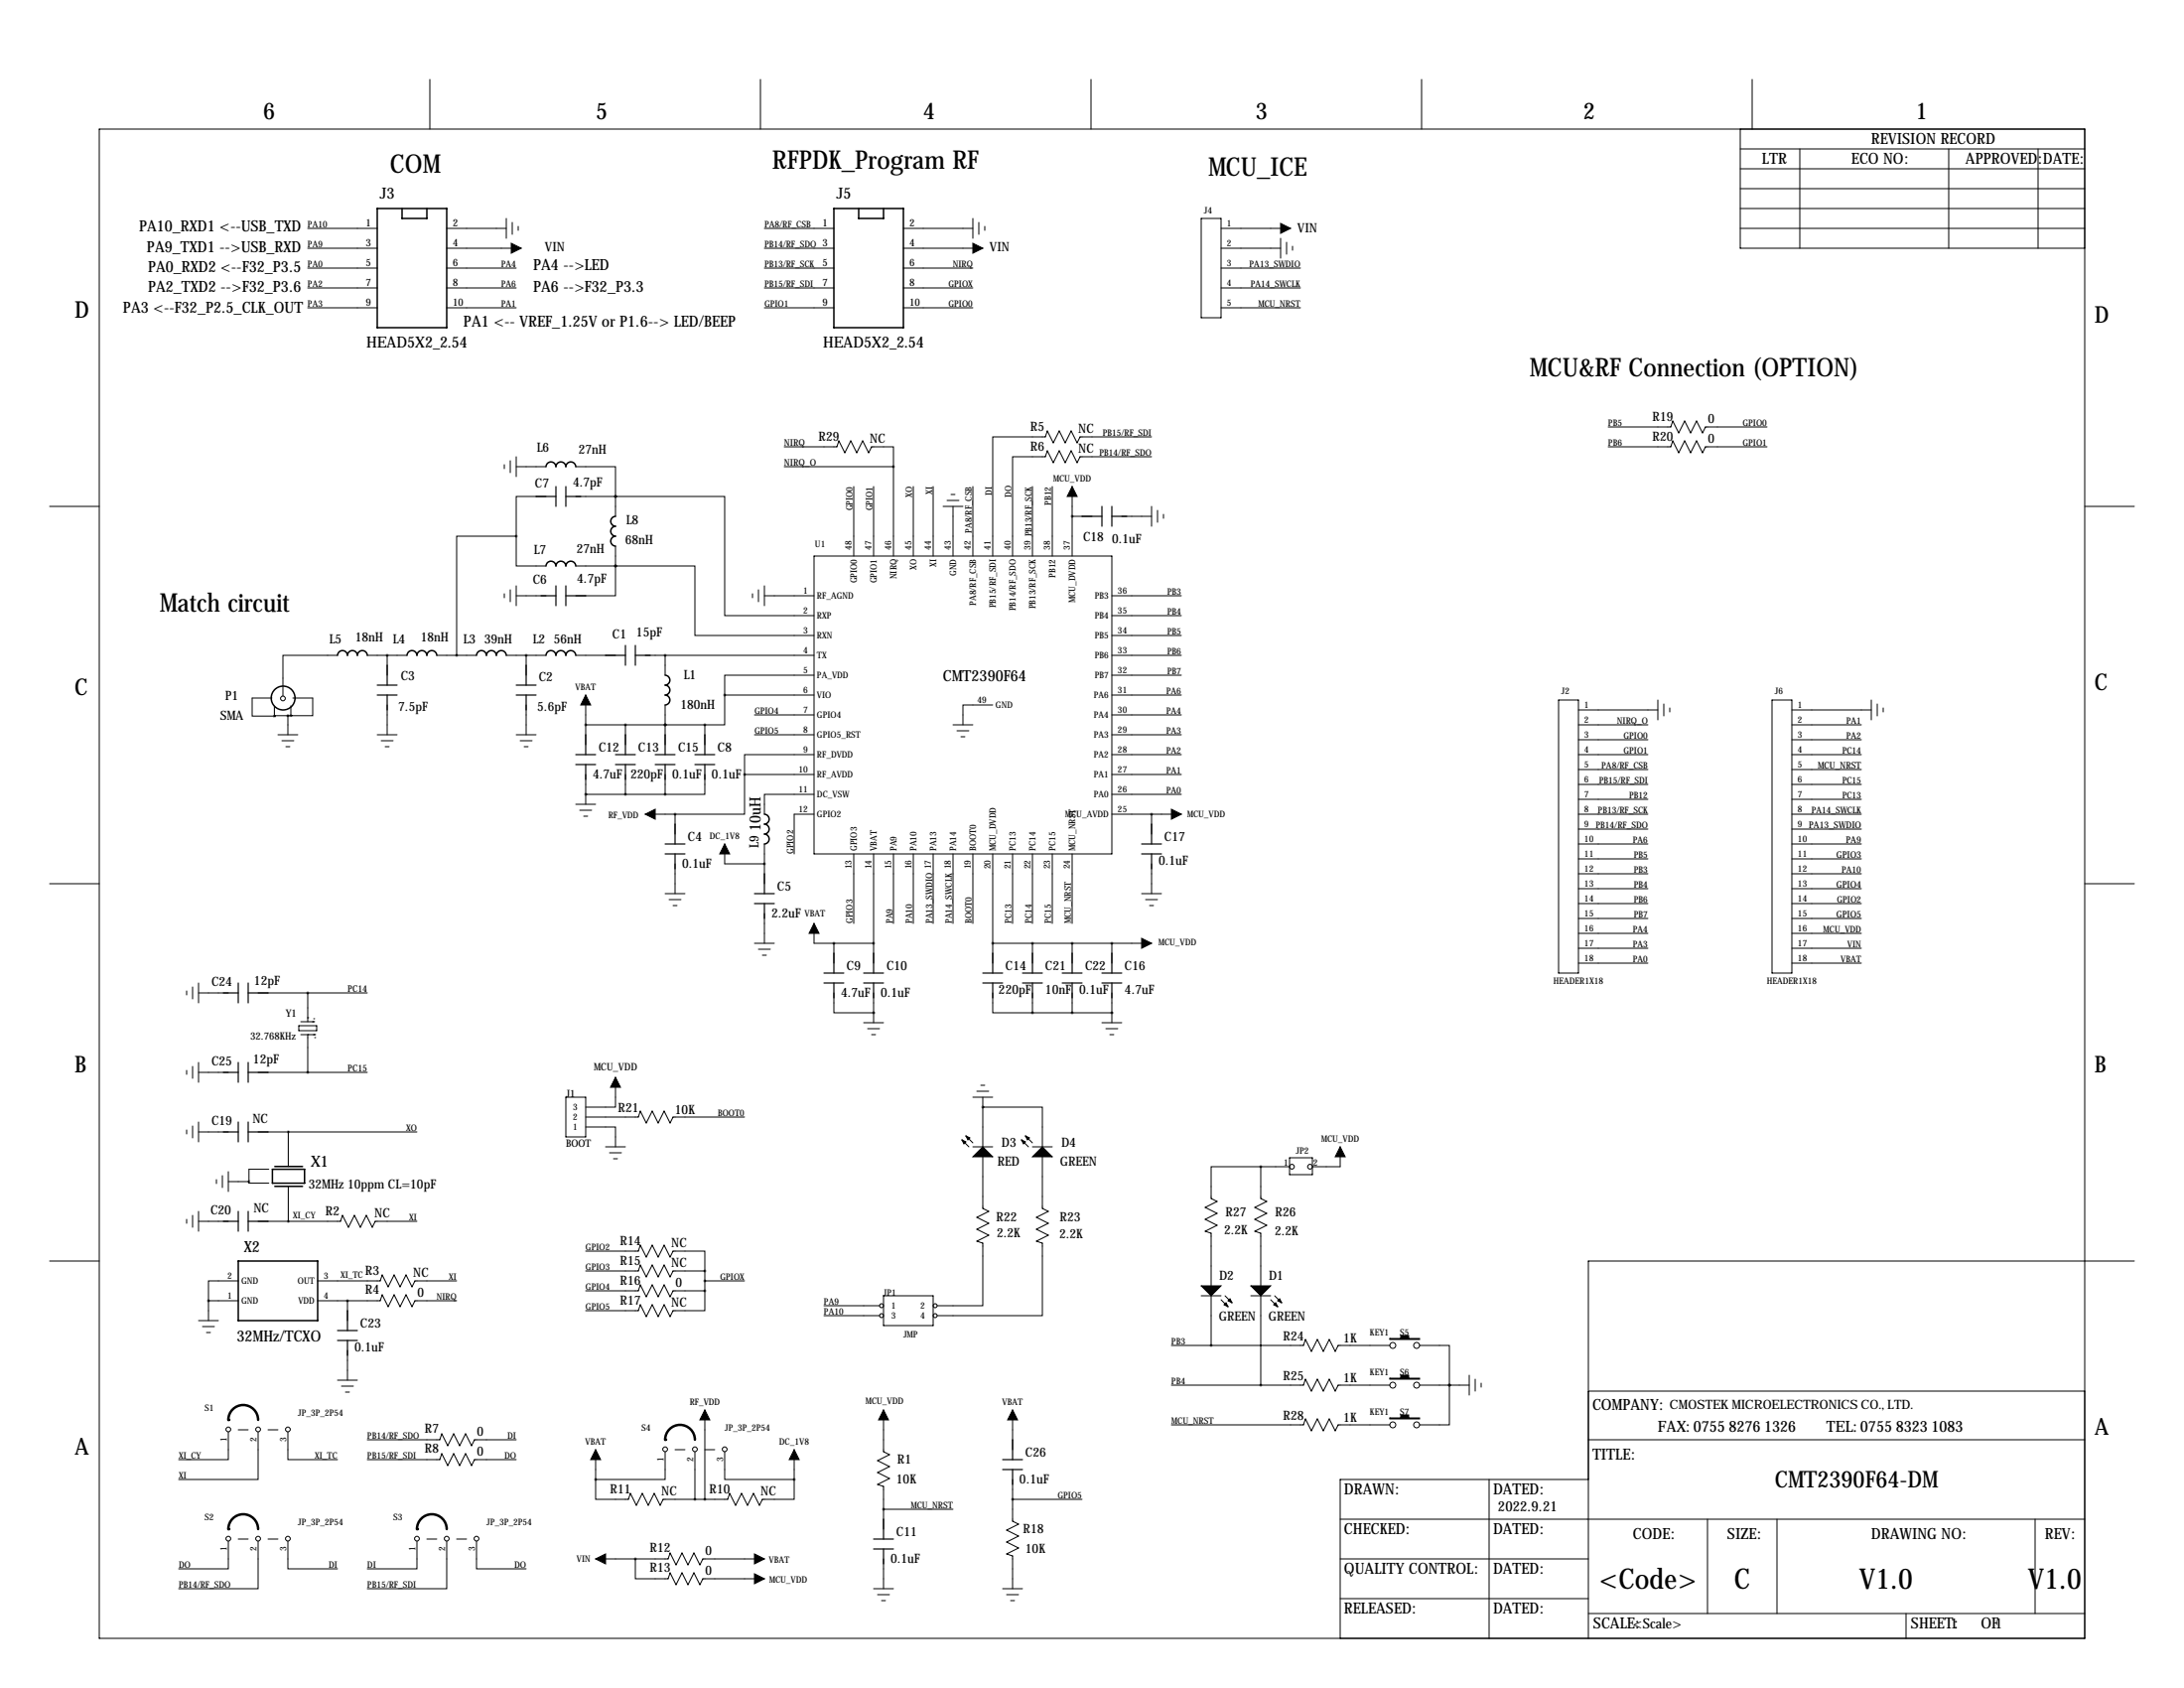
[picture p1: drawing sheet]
<svg xmlns="http://www.w3.org/2000/svg" width="559mm" height="432mm" viewBox="0 0 559 432" stroke-linecap="round" stroke-linejoin="round" font-family="sans-serif">
<g fill="none" stroke="#000" stroke-width=".25">
<path d="M25.4 33h508v386.1h-508zM110 20.3v12.7M194.6 20.3v12.7M279.1 20.3v12.7M363.7 20.3v12.7M445.3 38.1h88.1M445.3 33v30.5h88.1M448.3 20.3v12.7M460.5 38.1v25.4M498.6 38.1v25.4M521.5 38.1v25.4M78.7 58.4h17.8"/>
<path d="M114.3 58.4h15.2M129.5 55.9v5.1M131.1 56.9v3M132.6 57.9v1M195.6 58.4h17.8M231.1 58.4h17.8M248.9 55.9v5.1M250.4 56.9v3M252 57.9v1M307.3 55.9h5.1v25.4h-5.1zM312.4 58.4h17.8M445.3 48.3h88.1"/>
<path d="M445.3 43.2h88.1M445.3 53.3h88.1M445.3 58.4h88.1M78.7 63.5h17.8M78.7 68.6h17.8M78.7 73.7h17.8M78.7 78.7h17.8M114.3 63.5h19M114.3 68.6h17.8M114.3 73.7h17.8M114.3 78.7h17.8M195.6 63.5h17.8"/>
<path d="M195.6 68.6h17.8M195.6 73.7h17.8M195.6 78.7h17.8M231.1 63.5h20.4M231.1 68.6h17.8M231.1 73.7h17.8M231.1 78.7h17.8M312.4 63.5h15.3M312.4 68.6h20.3M312.4 73.7h20.3M312.4 78.7h20.3M327.7 61v5"/>
<path d="M329.2 62v3M330.7 63v1M129 118.9v1M130.6 117.9v3M132.1 119.4h7.6M132.1 116.8v5.1M147.3 119.4h10.2v7.6M200.7 114.3h13.4l.5-1.5 1.6 3 1.5-3 1.5 3 1.5-3 1.5 3 .8-1.5h5.6v5.1M200.7 119.4h27.9M228.6 119.4v22.8M294.6 116.8h-18.2l-.8 1.6-1.5-3.1-1.6 3.1-1.5-3.1-1.5 3.1-1.5-3.1-.5 1.5h-8.4v25.4M294.6 111.8h-18.2l-.8 1.5-1.5-3.1-1.6 3.1-1.5-3.1-1.5 3.1-1.5-3.1-.5 1.6h-13.5v30.4"/>
<path d="M411.5 109.2h16l.5-1.5 1.5 3 1.5-3 1.6 3 1.5-3 1.5 3 .8-1.5h15.7M411.5 114.3h16l.5-1.5 1.5 3 1.5-3 1.6 3 1.5-3 1.5 3 .8-1.5h15.7M12.7 129.5h12.7M132.1 137.2h-15.3v30.4M132.1 137.2v7.6h7.6M139.7 127h-7.6v10.2M147.3 127h10.2M157.5 127h.1M157.5 127h27.9v30.5h22.9M157.5 127v5.1M157.5 139.7v5.1M218.4 124.5v17.7"/>
<path d="M223.5 124.5v17.7M233.7 124.5v17.7M238.8 124.5v17.7M241.3 129.5h5.1M242.3 128h3.1M243.3 126.5h1M243.8 129.5v12.7M248.9 124.5v17.7M264.2 124.5v17.7M269.2 124.5v17.7M274.3 124.5v17.7M274.3 132.1h5.1"/>
<path d="M287 132.1h7.6M294.6 129.5v5.1M296.2 130.6v3M297.7 131.6v1M533.4 129.5h12.7M129 151.9v1M130.6 150.9v3M132.1 152.4h7.6M132.1 149.9v5M147.3 144.8h10.2M157.5 144.8h.1M157.5 144.8v7.6h-10.2"/>
<path d="M157.5 144.8h20.3v17.8h30.5M192.5 151.9v1M194.1 150.9v3M195.6 152.4h12.7M195.6 149.9v5M208.3 142.2h76.2v76.2h-76.2zM284.5 152.4h17.8M284.5 157.5h17.8M69.6 178.6h-5.1v4.6h5.7M74.9 178.6h5.1v4.5h-5.6M86.4 167.6h-14v10.5M94 167.6h10.1"/>
<path d="M99.1 167.6v5.1M111.8 167.6h10.1M129.5 167.6h10.2M134.6 167.6v5.1M147.3 167.6h10.2M149.9 177.8v12.7M165.1 167.6h43.2M170.2 167.6v5.1M185.4 177.8v7.6h-5.1M185.4 177.8h22.9M208.3 172.7h-22.9v5.1M284.5 162.6h17.8"/>
<path d="M284.5 167.6h17.8M284.5 172.7h17.8M284.5 177.8h17.8M398.8 179.1h5.1v69.8h-5.1zM424.2 179.1v5M453.4 179.1h5.1v69.8h-5.1zM478.8 179.1v5M70.2 183.2h.1M70.2 180.6v2.6M71.1 188h5.1M72.1 189.5h3.1M73.2 191h1"/>
<path d="M73.7 183.1l-3.5 .1M73.7 183.1v4.9M73.7 183.1h.7M74.4 183.1h.1M74.4 180.5v2.6M96.5 188h5.1M97.5 189.5h3.1M98.6 191h1M99.1 180.3v7.7M132.1 188h5.1M133.1 189.5h3M134.1 191h1"/>
<path d="M134.6 180.3v7.7M149.9 198.1v7.6M149.9 185.4h30.4M160 185.4v5.1M160 198.1v5.1M170.2 185.4h.1M170.2 180.3v10.2M170.2 198.1v5.1M180.3 198.1v5.1h-10.1M180.3 185.4v5.1M190.5 198.1v10.2h-17.8M190.5 198.1h17.8"/>
<path d="M193 182.9h15.3M193 188h15.3M208.3 193h-17.8v5.1M243.8 185.4h5.1M244.9 186.9h3M245.9 188.5h1M254 180.3h-7.6v5.1M284.5 182.9h17.8M284.5 188h17.8M284.5 193h17.8M284.5 198.1h17.8M403.9 193h17.7"/>
<path d="M403.9 181.6h20.3M403.9 185.4h17.7M403.9 189.2h17.7M403.9 196.8h17.7M425.7 180.1v3M427.2 181.1v1M458.5 193h17.7M458.5 181.6h20.3M458.5 185.4h17.7M458.5 189.2h17.7M458.5 196.8h17.7M480.3 180.1v3"/>
<path d="M481.8 181.1v1M147.3 205.7h5.1M148.3 207.3h3.1M149.4 208.8h1M149.9 203.2h.1M149.9 203.2h20.3M165.1 208.3h7.6M172.7 208.3v5.1M185.4 215.9v5.1h10.2M195.6 215.9v10.2M208.3 203.2h-12.7v5.1M208.3 208.3h-5.1v10.1"/>
<path d="M218.4 218.4v17.8M223.5 218.4v28M228.6 218.4v17.8M233.7 218.4v17.8M238.8 218.4v17.8M243.8 218.4v17.8M248.9 218.4v17.8M254 218.4v28M259.1 218.4v17.8M264.2 218.4v17.8M269.2 218.4v17.8M274.3 218.4v17.8"/>
<path d="M284.5 203.2h17.8M284.5 208.3h17.8M294.6 208.3v5.1M403.9 208.3h17.7M403.9 200.7h17.7M403.9 204.5h17.7M403.9 212.1h17.7M403.9 215.9h17.7M403.9 219.7h17.7M458.5 208.3h17.7M458.5 200.7h17.7M458.5 204.5h17.7"/>
<path d="M458.5 212.1h17.7M458.5 215.9h17.7M458.5 219.7h17.7M12.7 226.1h12.7M170.2 228.6h5.1M171.2 230.1h3M172.2 231.6h1M172.7 221v7.6M195.6 233.7v7.6M208.3 236.2v5.1h15.2M292.1 228.6h5.1M293.1 230.1h3.1"/>
<path d="M294.1 231.6h1M294.6 221v7.6M403.9 223.5h17.7M403.9 227.3h17.7M403.9 231.1h17.7M403.9 234.9h17.7M403.9 238.8h17.7M458.5 223.5h17.7M458.5 227.3h17.7M458.5 231.1h17.7M458.5 234.9h17.7M458.5 238.8h17.7"/>
<path d="M533.4 226.1h12.7M47.8 253.5v1M49.3 252.5v3M50.8 254h7.6M50.8 251.5v5M66 254h28M78.7 254v7.4M193 241.3h5.1M194.1 242.8h3M195.1 244.3h1M213.4 254v5.1h10.1M213.4 241.3v5.1"/>
<path d="M223.5 259.1h.1M223.5 254v7.6M254 254v5.1h10.2M254 241.3h40.6M264.2 241.3v5.1M264.2 254v5.1M264.2 259.1h20.3M274.3 241.3v5.1M274.3 254v5.1M284.5 259.1h.1M284.5 241.3v5.1M284.5 254v7.6"/>
<path d="M403.9 242.6h17.7M403.9 246.4h17.7M458.5 242.6h17.7M458.5 246.4h17.7M47.8 273.8v1M49.3 272.8v3M50.8 274.3h7.6M50.8 271.8v5.1M66 274.3h28M76.5 262.4h4.5v1.3h-4.5zM77 264.7h3.5M77 261.4h3.3"/>
<path d="M78.7 264.7h.1M78.7 260.3h.1M78.7 264.7v9.6M80 261.4h.1M80.3 261.4h.1M80.3 260.6h.1M80.3 264.7h.1M80.5 265.4h.1M80.5 264.7h.1M157.5 275.6v7.6h-7.6M221 261.6h5.1M222 263.1h3"/>
<path d="M223 264.7h1M249.9 279.1h3.1M251 277.6h1M281.9 261.6h5.1M283 263.1h3M284 264.7h1M47.8 289.1v1M49.3 288v3.1M50.8 289.6h7.6M50.8 287v5.1M58.4 299.7v5.1M66 289.6h40.7"/>
<path d="M68.8 299.1h-5.1v3.6h5.1M73.8 289.6v8.8M144.8 280.7h5.1v10.1h-5.1zM149.9 288.3h7.6v5.1M149.9 285.8h13.4l.5-1.6 1.6 3.1 1.5-3.1 1.5 3.1 1.5-3.1 1.5 3.1 .8-1.5h18.3M154.9 293.4h5.1M156 294.9h3M157 296.4h1M246.1 291.6l1.8 1.8M247.1 290.6l1.8 1.8M248.9 280.7h5.1M248.9 293.4h5.1"/>
<path d="M251.5 283.2h15.2v10.2M251.5 283.2h.1M251.5 295.9v13.2l1.5 .8-3.1 1.5 3.1 1.5-3.1 1.6 3.1 1.5-3.1 1.5 1.6 .5v16h-11.7M251.5 280.7v12.7M261.4 291.6l1.7 1.8M262.4 290.6l1.8 1.8M264.2 293.4h5M266.7 295.9v13.2l1.5 .8-3 1.5 3 1.5-3 1.6 3 1.5-3 1.5 1.5 .5v18.5h-26.9M322.6 298.4h-12.7v8.2l1.5 .7-3 1.6 3 1.5-3 1.5 3 1.5-3 1.6 1.5 .5v13.4M322.6 298.4v8.2l1.5 .7-3 1.6 3 1.5-3 1.5 3 1.5-3 1.6 1.5 .5v13.4M322.6 298.4h7.3M329.9 296.2h5.9v4.3h-5.9z"/>
<path d="M342.9 293.4v5h-7.1M47.8 311.9v1M49.3 310.9v3M50.8 312.4h7.6M50.8 309.9v5.1M55.4 301.8v1M56.9 300.7v3.1M58.4 302.3h5.3M66 312.4h21.1l.5-1.5 1.6 3 1.5-3 1.5 3 1.5-3 1.5 3 .8-1.5h10.7M73.8 303.5v8.9M12.7 322.6h12.7M50.8 337.8h5.1"/>
<path d="M51.8 339.3h3.1M53.3 332.7h7.7M53.3 332.7v5.1M61 327.7h-7.7v5M81.3 332.7h16l.5-1.5 1.5 3.1 1.5-3.1 1.6 3.1 1.5-3.1 1.5 3.1 .8-1.6h10.6M81.3 327.7h16l.5-1.6 1.5 3.1 1.5-3.1 1.6 3.1 1.5-3.1 1.5 3.1 .8-1.5h10.6M88.9 332.7v5.1M149.9 320h13.4l.5-1.5 1.6 3.1 1.5-3.1 1.5 3.1 1.5-3.1 1.5 3.1 .8-1.6h8.1v5.1M149.9 325.1h13.4l.5-1.5 1.6 3 1.5-3 1.5 3 1.5-3 1.5 3 .8-1.5h8.1M149.9 330.2h13.4l.5-1.5 1.6 3 1.5-3 1.5 3 1.5-3 1.5 3 .8-1.5h8.1M180.3 330.2v5.1h-8.1l-.8 1.5-1.5-3-1.5 3-1.5-3-1.5 3-1.6-3-.5 1.5h-13.4M180.3 325.1v5.1"/>
<path d="M180.3 327.7h10.2M210.8 334h14.2M210.8 336.5h14.2M226.1 331.5h12.7v7.6h-12.7zM307.3 331.5h5.1M309.9 331.5v12.7M312.4 332.5l1.8 1.8M313.4 331.5l1.8 1.7M320 331.5h5.1M322.6 331.5v22.8M325.1 332.5l1.8 1.8M326.1 331.5l1.8 1.7"/>
<path d="M546.1 322.6h-139.7v33M52.8 340.9h1M86.4 353.1h5M87.4 354.6h3M88.4 356.1h1M88.9 345.4v7.7M299.7 344.2h33.8l.5-1.6 1.5 3.1 1.6-3.1 1.5 3.1 1.5-3.1 1.5 3.1 .8-1.5h13.2M299.7 354.3h33.8l.5-1.5 1.5 3.1 1.6-3.1 1.5 3.1 1.5-3.1 1.5 3.1 .8-1.6h13.2M363.2 344.2h7.6v10.1M363.2 354.3h12.7M370.8 354.3v10.2h-7.6M370.8 354.3h.1"/>
<path d="M375.9 351.8v5.1M377.4 352.8v3.1M379 353.8v1M533.4 355.9h-127v63.2M58.4 366.3v7.1h-12.7M61 365.8h2.5M66 366.3v12.2h-20.3M68.6 365.8h2.5M73.7 366.3v7.1h12.7M94 368.3h18.5l.5-1.5 1.6 3 1.5-3 1.5 3 1.5-3 1.5 3 .8-1.5h10.7M94 373.4h18.5l.5-1.5 1.6 3 1.5-3 1.5 3 1.5-3 1.5 3 .8-1.5h10.7M152.4 378.5v5h8.4l.5-1.5 1.5 3.1 1.5-3.1 1.6 3.1 1.5-3.1 1.5 3.1 .8-1.6h16.5l.5-1.5 1.5 3.1 1.5-3.1 1.6 3.1 1.5-3.1 1.5 3.1 .8-1.6h8.1v-5"/>
<path d="M152.4 370.8v7.7M170.2 371.3v7.2h-17.8M172.7 370.8h2.6M177.8 371.3v12.2M180.3 360.7v22.8M180.3 370.8h2.6M185.4 371.3v7.2h17.8M203.2 370.8v7.7M226.1 360.7v10.6l1.5 .8-3.1 1.5 3.1 1.6-3.1 1.5 3.1 1.5-3.1 1.5 1.6 .5v11M259.1 360.7v10.1M259.1 378.5v10.6l1.5 .8-3 1.5 3 1.5-3 1.6 3 1.5-3 1.5 1.5 .5v8.4M299.7 364.5h33.8l.5-1.5 1.5 3 1.6-3 1.5 3 1.5-3 1.5 3 .8-1.5h13.2"/>
<path d="M381 378.5v40.6M406.4 368.3h127M406.4 378.5h-63.5v40.6M58.4 394.2v7.1h-12.7M61 393.7h2.5M66 394.2v12.2h-20.3M68.6 393.7h2.5M73.7 394.2v7.1h12.7M106.7 394.2v7.1h-12.7M109.2 393.7h2.6M114.3 394.2v12.2h-20.3M116.8 393.7h2.6"/>
<path d="M121.9 394.2v7.1h12.7M152.4 398.8h18.5l.5-1.5 1.6 3 1.5-3 1.5 3 1.5-3 1.6 3 .7-1.5h15.8M162.6 398.8v5.1h8.3l.5-1.6 1.6 3.1 1.5-3.1 1.5 3.1 1.5-3.1 1.6 3.1 .7-1.5h15.8M226.1 398.8v7.6M226.1 386.1h17.7M259.1 383.5h17.8M342.9 388.6h190.5M342.9 398.8h63.5M436.9 388.6v24.1M454.7 388.6v24.1M520.7 388.6v24.1M223.5 406.4h5.1"/>
<path d="M224.5 407.9h3.1M225.6 409.4h1M256.5 406.4h5.1M257.6 407.9h3M258.6 409.4h1M342.9 408.9h63.5M406.4 412.7h127M487.7 412.7v6.4"/>
<circle cx="72.4" cy="178.7" r=".61"/>
<circle cx="330.6" cy="298.4" r=".61"/>
<circle cx="335.2" cy="298.4" r=".61"/>
<circle cx="225.6" cy="336.5" r=".51"/>
<circle cx="225.6" cy="334" r=".51"/>
<circle cx="239.3" cy="336.5" r=".51"/>
<circle cx="239.3" cy="334" r=".51"/>
<circle cx="356.4" cy="344.2" r=".76"/>
<circle cx="356.4" cy="354.3" r=".76"/>
<circle cx="362.5" cy="344.2" r=".76"/>
<circle cx="362.5" cy="354.3" r=".76"/>
<circle cx="58.4" cy="365.7" r=".61"/>
<circle cx="66" cy="365.7" r=".61"/>
<circle cx="73.7" cy="365.7" r=".61"/>
<circle cx="170.2" cy="370.7" r=".61"/>
<circle cx="177.8" cy="370.7" r=".61"/>
<circle cx="185.4" cy="370.7" r=".61"/>
<circle cx="356.4" cy="364.5" r=".76"/>
<circle cx="362.5" cy="364.5" r=".76"/>
<circle cx="58.4" cy="393.6" r=".61"/>
<circle cx="66" cy="393.6" r=".61"/>
<circle cx="73.7" cy="393.6" r=".61"/>
<circle cx="106.7" cy="393.6" r=".61"/>
<circle cx="114.3" cy="393.6" r=".61"/>
<circle cx="121.9" cy="393.6" r=".61"/>
</g>
<g fill="none" stroke="#000" stroke-width=".38">
<path d="M96.5 53.3h17.8v30.5h-17.8zM102.9 53.3v2.6h6.3v-2.6M213.4 53.3h17.7v30.5h-17.7zM219.7 53.3v2.6h6.4v-2.6M139.7 119.4a1.27 1.27 0 0 1 1.3-1.2 1.27 1.27 0 0 1 1.2 1.2 1.27 1.27 0 0 1 1.3-1.2 1.27 1.27 0 0 1 1.3 1.2 1.27 1.27 0 0 1 1.3-1.2 1.27 1.27 0 0 1 1.2 1.2M157.5 132.1a1.27 1.27 0 0 0-1.2 1.3 1.27 1.27 0 0 0 1.2 1.2 1.27 1.27 0 0 0-1.2 1.3 1.27 1.27 0 0 0 1.2 1.3 1.27 1.27 0 0 0-1.2 1.2 1.27 1.27 0 0 0 1.2 1.3M139.7 144.8a1.27 1.27 0 0 1 1.3-1.2 1.27 1.27 0 0 1 1.2 1.2 1.27 1.27 0 0 1 1.3-1.2 1.27 1.27 0 0 1 1.3 1.2 1.27 1.27 0 0 1 1.3-1.2 1.27 1.27 0 0 1 1.2 1.2M86.4 167.6a1.27 1.27 0 0 1 1.2-1.2 1.27 1.27 0 0 1 1.3 1.2 1.27 1.27 0 0 1 1.3-1.2 1.27 1.27 0 0 1 1.2 1.2 1.27 1.27 0 0 1 1.3-1.2 1.27 1.27 0 0 1 1.3 1.2M104.1 167.6a1.27 1.27 0 0 1 1.3-1.2 1.27 1.27 0 0 1 1.3 1.2 1.27 1.27 0 0 1 1.3-1.2 1.27 1.27 0 0 1 1.2 1.2 1.27 1.27 0 0 1 1.3-1.2 1.27 1.27 0 0 1 1.3 1.2M121.9 167.6a1.27 1.27 0 0 1 1.3-1.2 1.27 1.27 0 0 1 1.3 1.2 1.27 1.27 0 0 1 1.2-1.2 1.27 1.27 0 0 1 1.3 1.2 1.27 1.27 0 0 1 1.3-1.2 1.27 1.27 0 0 1 1.2 1.2M139.7 167.6a1.27 1.27 0 0 1 1.3-1.2 1.27 1.27 0 0 1 1.2 1.2 1.27 1.27 0 0 1 1.3-1.2 1.27 1.27 0 0 1 1.3 1.2 1.27 1.27 0 0 1 1.3-1.2 1.27 1.27 0 0 1 1.2 1.2M170.2 172.7a1.27 1.27 0 0 1 1.2 1.3 1.27 1.27 0 0 1-1.2 1.3 1.27 1.27 0 0 1 1.2 1.2 1.27 1.27 0 0 1-1.2 1.3 1.27 1.27 0 0 1 1.2 1.3 1.27 1.27 0 0 1-1.2 1.2"/>
<path d="M195.6 208.3a1.27 1.27 0 0 1 1.2 1.3 1.27 1.27 0 0 1-1.2 1.2 1.27 1.27 0 0 1 1.2 1.3 1.27 1.27 0 0 1-1.2 1.3 1.27 1.27 0 0 1 1.2 1.2 1.27 1.27 0 0 1-1.2 1.3M69.7 299.1h8.2v3.6h-8.2zM70.3 298.4h7.1M70.3 303.5h7.1M61 322.6h20.3v15.2h-20.3z"/>
<circle cx="72.4" cy="178.6" r="3"/>
</g>
<g fill="none" stroke="#000" stroke-width=".3">
<path d="M137.2 127h5M142.2 124.5v5M144.8 127h3.8M144.8 124.5v5M276.9 132.1h5M281.9 129.5v5.1M284.5 129.5v5.1M284.5 132.1h3.8M138.4 152.4h3.8M142.2 149.9v5M144.8 149.9v5M144.8 152.4h5.1"/>
<path d="M96.5 177.8h5.1M96.5 175.3h5.1M99.1 170.2v5.1M99.1 177.8v3.8M132.1 177.8h5.1M132.1 175.3h5.1M134.6 170.2v5.1M134.6 177.8v3.8M154.9 167.6h5.1M160 165.1v5.1M162.6 167.6h3.8M162.6 165.1v5.1"/>
<path d="M147.3 195.6h5.1M147.3 193h5.1M149.9 188v5M149.9 195.6v3.8M157.5 195.6h5.1M157.5 193h5.1M160 188v5M160 195.6v3.8M167.6 195.6h5.1M167.6 193h5.1M170.2 188v5M170.2 195.6v3.8"/>
<path d="M177.8 195.6h5.1M177.8 193h5.1M180.3 188v5M180.3 195.6v3.8M170.2 218.4h5.1M170.2 215.9h5.1M172.7 210.8v5.1M172.7 218.4v3.8M292.1 218.4h5.1M292.1 215.9h5.1M294.6 210.8v5.1M294.6 218.4v3.8"/>
<path d="M193 231.1h5.1M193 228.6h5.1M195.6 223.5v5.1M195.6 231.1v3.8M57.1 254h3.9M61 251.5v5M63.5 251.5v5M63.5 254h5.1M210.8 251.5h5.1M210.8 248.9h5.1M213.4 243.8v5.1M213.4 251.5v3.8"/>
<path d="M221 251.5h5.1M221 248.9h5.1M223.5 243.8v5.1M223.5 251.5v3.8M251.5 251.5h5M251.5 248.9h5M254 243.8v5.1M254 251.5v3.8M261.6 251.5h5.1M261.6 248.9h5.1M264.2 243.8v5.1M264.2 251.5v3.8"/>
<path d="M271.8 251.5h5.1M271.8 248.9h5.1M274.3 243.8v5.1M274.3 251.5v3.8M281.9 251.5h5.1M281.9 248.9h5.1M284.5 243.8v5.1M284.5 251.5v3.8M57.1 274.3h3.9M61 271.8v5.1M63.5 271.8v5.1M63.5 274.3h5.1"/>
<path d="M57.1 289.6h3.9M61 287v5.1M63.5 289.6h5.1M63.5 287v5.1M57.1 312.4h3.9M61 309.9v5.1M63.5 309.9v5.1M63.5 312.4h5.1M88.9 335.3v5.1M86.4 342.9h5M86.4 340.4h5M88.9 342.9v3.8"/>
<path d="M256.5 375.9h5.1M256.5 373.4h5.1M259.1 368.3v5.1M259.1 375.9v3.8M223.5 396.2h5.1M223.5 393.7h5.1M226.1 388.6v5.1M226.1 396.2v3.8"/>
</g>
<path d="M58.4 363.2a3.8 3.8 0 0 1 3.8-3.8 3.8 3.8 0 0 1 3.8 3.8M58.4 363.2h.1M170.2 368.3a3.8 3.8 0 0 1 3.8-3.8 3.8 3.8 0 0 1 3.8 3.8M170.2 368.3h.1M58.4 391.2a3.8 3.8 0 0 1 3.8-3.8 3.8 3.8 0 0 1 3.8 3.8M58.4 391.2h.1M106.7 391.2a3.8 3.8 0 0 1 3.8-3.9 3.8 3.8 0 0 1 3.8 3.9M106.7 391.2h.1" fill="none" stroke="#000" stroke-width=".63"/>
<g fill="#000" stroke="#000" stroke-width=".25">
<path d="M327.7 57.1l2.5 1.3-2.5 1.3zM130.8 62.2l2.5 1.3-2.5 1.3zM248.9 62.2l2.6 1.3-2.6 1.3zM274.3 124.5l1.3 2.5h-2.6zM149.9 177.8l1.2 2.5h-2.5zM165.1 208.3l2.5-1.3v2.5zM185.4 215.9l1.3 2.5h-2.6zM299.7 207l2.6 1.3-2.6 1.2zM208.3 236.2l1.2 2.6h-2.5zM292.1 240l2.5 1.3-2.5 1.3zM157.5 275.6l1.2 2.5h-2.5zM246.1 291.6l1 .5-.5 .5z"/>
<path d="M247.1 290.6l1.1 .5-.6 .5zM248.9 295.9l2.6-2.5 2.5 2.5zM261.4 291.6l1 .5-.5 .5zM262.4 290.6l1 .5-.5 .5zM264.2 295.9l2.5-2.5 2.5 2.5zM342.9 293.4l1.3 2.5h-2.6zM307.3 328.9h5.1l-2.5 2.6zM313.2 333.8l.5-.6 .5 1.1zM314.2 332.7l.5-.5 .5 1zM320 328.9h5.1l-2.5 2.6zM325.9 333.8l.5-.6 .5 1.1zM326.9 332.7l.5-.5 .5 1z"/>
<path d="M355.6 342.4h2.8v-.8h2v.8h2.8v.2h-7.6zM355.6 352.6h2.8v-.8h2v.8h2.8v.2h-7.6zM152.4 370.8l1.3 2.6h-2.6zM180.3 360.7l1.3 2.5h-2.5zM203.2 370.8l1.3 2.6h-2.6zM226.1 360.7l1.2 2.5h-2.5zM259.1 360.7l1.2 2.5h-2.5zM355.6 362.7h2.8v-.8h2v.8h2.8v.3h-7.6zM152.4 398.8l2.5-1.3v2.5zM193 397.5l2.6 1.3-2.6 1.2zM193 402.6l2.6 1.3-2.6 1.2z"/>
</g>
<path d="M99 167.6a.05 .05 0 0 0 .1 0 .05 .05 0 0 0-.1 0zM116.8 167.6a.05 .05 0 0 0 .1 0 .05 .05 0 0 0-.1 0zM73.6 183.1a.05 .05 0 0 0 .1 0 .05 .05 0 0 0-.1 0zM180.3 185.4a.05 .05 0 0 0 .1 0 .05 .05 0 0 0-.1 0zM149.8 185.4a.05 .05 0 0 0 .1 0 .05 .05 0 0 0-.1 0zM149.8 203.2a.05 .05 0 0 0 .1 0 .05 .05 0 0 0-.1 0zM213.3 241.3a.05 .05 0 0 0 .1 0 .05 .05 0 0 0-.1 0zM264.1 241.3a.05 .05 0 0 0 .1 0 .05 .05 0 0 0-.1 0zM264.1 259.1a.05 .05 0 0 0 .1 0 .05 .05 0 0 0-.1 0zM294.6 208.3a.05 .05 0 0 0 .1 0 .05 .05 0 0 0-.1 0zM73.7 289.6a.05 .05 0 0 0 .1 0 .05 .05 0 0 0-.1 0zM73.7 312.4a.05 .05 0 0 0 .1 0 .05 .05 0 0 0-.1 0zM53.3 332.7a.05 .05 0 0 0 .1 0 .05 .05 0 0 0-.1 0zM180.3 383.5a.05 .05 0 0 0 .1 0 .05 .05 0 0 0-.1 0zM162.5 398.8a.05 .05 0 0 0 .1 0 .05 .05 0 0 0-.1 0zM226 386.1a.05 .05 0 0 0 .1 0 .05 .05 0 0 0-.1 0zM180.3 330.2a.05 .05 0 0 0 .1 0 .05 .05 0 0 0-.1 0zM180.3 325.1a.05 .05 0 0 0 .1 0 .05 .05 0 0 0-.1 0zM180.3 327.7a.05 .05 0 0 0 .1 0 .05 .05 0 0 0-.1 0zM251.4 283.2a.05 .05 0 0 0 .1 0 .05 .05 0 0 0-.1 0zM370.8 354.3a.05 .05 0 0 0 .1 0 .05 .05 0 0 0-.1 0zM370.8 354.3a.05 .05 0 0 0 .1 0 .05 .05 0 0 0-.1 0zM78.7 254a.05 .05 0 0 0 .1 0 .05 .05 0 0 0-.1 0zM78.7 274.3a.05 .05 0 0 0 .1 0 .05 .05 0 0 0-.1 0z" fill="#000" stroke="#000" stroke-width=".63"/>
<g font-size="7.3">
<text x="409.2" y="406.4">&lt;Code&gt;</text>
<text x="443.7" y="406.4">C</text>
<text x="475.7" y="406.4">V1.0</text>
<text x="518.9" y="406.4">V1.0</text>
</g>
<g font-size="6.6">
<text x="99.8" y="44.2">COM</text>
<text x="197.6" y="43.2">RFPDK_Program RF</text>
<text x="309.1" y="45">MCU_ICE</text>
<text x="391.4" y="96.3">MCU&amp;RF Connection (OPTION)</text>
<text x="40.9" y="156.5">Match circuit</text>
</g>
<g font-size="5.9">
<text x="67.3" y="30.5">6</text>
<text x="152.4" y="30.5">5</text>
<text x="236.2" y="30.5">4</text>
<text x="321.3" y="30.5">3</text>
<text x="405.1" y="30.5">2</text>
<text x="490.2" y="30.5">1</text>
<text x="19" y="81.3">D</text>
<text x="535.9" y="82.6">D</text>
<text x="19" y="177.8">C</text>
<text x="535.9" y="176.5">C</text>
<text x="19" y="274.3">B</text>
<text x="535.9" y="274.3">B</text>
<text x="535.9" y="367">A</text>
<text x="19" y="372.1">A</text>
<text x="454.1" y="380.5">CMT2390F64-DM</text>
</g>
<g font-size="4">
<text x="450.8" y="41.9">LTR</text>
<text x="473.7" y="41.9">ECO NO:</text>
<text x="478.8" y="36.8">REVISION RECORD</text>
<text x="502.9" y="41.9">APPROVED:DATE:</text>
<text x="97.1" y="50.8">J3</text>
<text x="214" y="50.8">J5</text>
<text x="35.6" y="59.2">PA10_RXD1 &lt;--USB_TXD</text>
<text x="37.6" y="64.5">PA9_TXD1 --&gt;USB_RXD</text>
<text x="37.8" y="69.6">PA0_RXD2 &lt;--F32_P3.5</text>
<text x="136.4" y="69.1">PA4 --&gt;LED</text>
<text x="37.8" y="74.7">PA2_TXD2 --&gt;F32_P3.6</text>
<text x="136.4" y="74.7">PA6 --&gt;F32_P3.3</text>
<text x="31.5" y="80">PA3 &lt;--F32_P2.5_CLK_OUT</text>
<text x="118.6" y="83.6">PA1 &lt;-- VREF_1.25V or P1.6--&gt; LED/BEEP</text>
<text x="93.7" y="89">HEAD5X2_2.54</text>
<text x="210.6" y="89">HEAD5X2_2.54</text>
<text x="241.3" y="174.2">CMT2390F64</text>
<text x="194.6" y="212.7" transform="rotate(-90 194.6 212.7)">10uH</text>
<text x="79.5" y="298.4">X1</text>
<text x="62.5" y="320.3">X2</text>
<text x="60.6" y="343.2">32MHz/TCXO</text>
<text x="407.4" y="360.7">COMPANY:</text>
<text x="424.2" y="366.3">FAX: 0755 8276 1326</text>
<text x="467.4" y="366.3">TEL: 0755 8323 1083</text>
<text x="407.4" y="373.4">TITLE:</text>
<text x="343.9" y="382.3">DRAWN:</text>
<text x="382" y="382.3">DATED:</text>
<text x="343.9" y="392.4">CHECKED:</text>
<text x="382" y="392.4">DATED:</text>
<text x="417.8" y="393.7">CODE:</text>
<text x="442" y="393.7">SIZE:</text>
<text x="478.8" y="393.7">DRAWING NO:</text>
<text x="523.2" y="393.7">REV:</text>
<text x="343.9" y="402.6">QUALITY CONTROL:</text>
<text x="382" y="402.6">DATED:</text>
<text x="343.9" y="412.7">RELEASED:</text>
<text x="382" y="412.7">DATED:</text>
<text x="407.7" y="416.6">SCALE:</text>
<text x="488.9" y="416.6">SHEET:</text>
<text x="506.9" y="416.6">OF1</text>
</g>
<g font-size="3.6">
<text x="383.3" y="386.6">2022.9.21</text>
<text x="417.8" y="416.6">&lt;Scale&gt;</text>
<text x="499.1" y="416.6">1</text>
</g>
<g font-size="3.3">
<text x="332" y="59.4">VIN</text>
<text x="139.4" y="64.3">VIN</text>
<text x="253.2" y="64.3">VIN</text>
<text x="422.8" y="107.7">R19</text>
<text x="209.4" y="112.8">R29</text>
<text x="222.6" y="113.3">NC</text>
<text x="263.6" y="110.3">R5</text>
<text x="275.9" y="110.7">NC</text>
<text x="422.8" y="112.8">R20</text>
<text x="437" y="108.2">0</text>
<text x="437" y="113.3">0</text>
<text x="137.3" y="115.6">L6</text>
<text x="148" y="116.1">27nH</text>
<text x="263.6" y="115.3">R6</text>
<text x="275.9" y="115.8">NC</text>
<text x="136.9" y="124.7">C7</text>
<text x="146.6" y="124.5">4.7pF</text>
<text x="160.2" y="134.1">L8</text>
<text x="136.6" y="141.7">L7</text>
<text x="147.5" y="141.5">27nH</text>
<text x="160" y="139.2">68nH</text>
<text x="277.1" y="138.5">C18</text>
<text x="284.5" y="138.9">0.1uF</text>
<text x="136.4" y="149.4">C6</text>
<text x="147.6" y="149.1">4.7pF</text>
<text x="84.2" y="164.6">L5</text>
<text x="90.9" y="164.1">18nH L4</text>
<text x="107.7" y="164.1">18nH</text>
<text x="118.5" y="164.6">L3</text>
<text x="123.9" y="164.6">39nH</text>
<text x="136.3" y="164.6">L2</text>
<text x="141.7" y="164.6">56nH</text>
<text x="156.7" y="163.3">C1</text>
<text x="162.8" y="162.8">15pF</text>
<text x="174.9" y="173.8">L1</text>
<text x="57.6" y="179.1">P1</text>
<text x="102.6" y="174">C3</text>
<text x="137.9" y="174.3">C2</text>
<text x="56.3" y="184.2">SMA</text>
<text x="101.9" y="181.9">7.5pF</text>
<text x="137.5" y="181.9">5.6pF</text>
<text x="174.1" y="181.4">180nH</text>
<text x="153.2" y="192.3">C12</text>
<text x="163.3" y="192.3">C13</text>
<text x="173.5" y="192.3">C15</text>
<text x="183.6" y="192.3">C8</text>
<text x="151.6" y="199.1">4.7uF</text>
<text x="161.3" y="199.1">220pF</text>
<text x="172" y="199.1">0.1uF</text>
<text x="182.1" y="199.1">0.1uF</text>
<text x="176" y="215.2">C4</text>
<text x="297.9" y="215.2">C17</text>
<text x="174.5" y="222">0.1uF</text>
<text x="194.1" y="217" transform="rotate(-90 194.1 217)">L9</text>
<text x="296.4" y="221.2">0.1uF</text>
<text x="198.9" y="227.9">C5</text>
<text x="197.4" y="234.7">2.2uF</text>
<text x="65" y="252">12pF</text>
<text x="216.7" y="248.2">C9</text>
<text x="226.8" y="248.2">C10</text>
<text x="257.3" y="248.2">C14</text>
<text x="267.5" y="248.2">C21</text>
<text x="277.6" y="248.2">C22</text>
<text x="287.8" y="248.2">C16</text>
<text x="54.1" y="252.2">C24</text>
<text x="215.1" y="255">4.7uF</text>
<text x="225.3" y="255">0.1uF</text>
<text x="255.5" y="254.3">220pF</text>
<text x="267.5" y="254.3">10nF</text>
<text x="276.1" y="254.3">0.1uF</text>
<text x="287.8" y="254.3">4.7uF</text>
<text x="54.1" y="272.5">C25</text>
<text x="64.8" y="272.1">12pF</text>
<text x="54.1" y="287.8">C19</text>
<text x="64.6" y="287.3">NC</text>
<text x="158.1" y="284.5">R21</text>
<text x="172.7" y="285">10K</text>
<text x="256.3" y="293.4">D3</text>
<text x="271.5" y="293.4">D4</text>
<text x="255.2" y="298.2">RED</text>
<text x="271.2" y="298.2">GREEN</text>
<text x="78.9" y="304.1">32MHz 10ppm CL=10pF</text>
<text x="53.9" y="310.6">C20</text>
<text x="64.9" y="310.2">NC</text>
<text x="83.3" y="310.9">R2</text>
<text x="95.8" y="311.4">NC</text>
<text x="313.6" y="311.1">R27</text>
<text x="326.3" y="311.1">R26</text>
<text x="254.9" y="312.4">R22</text>
<text x="255" y="316.5">2.2K</text>
<text x="271" y="316.8">2.2K</text>
<text x="271.2" y="312.4">R23</text>
<text x="313.2" y="315.7">2.2K</text>
<text x="326.2" y="316">2.2K</text>
<text x="158.6" y="318.5">R14</text>
<text x="158.6" y="323.6">R15</text>
<text x="171.8" y="319">NC</text>
<text x="93.5" y="326.2">R3</text>
<text x="105.7" y="326.6">NC</text>
<text x="158.6" y="328.7">R16</text>
<text x="171.8" y="324.1">NC</text>
<text x="172.9" y="329.2">0</text>
<text x="311.9" y="327.4">D2</text>
<text x="324.6" y="327.4">D1</text>
<text x="93.5" y="331">R4</text>
<text x="106.8" y="331.7">0</text>
<text x="158.6" y="333.8">R17</text>
<text x="171.8" y="334.3">NC</text>
<text x="92.2" y="339.6">C23</text>
<text x="311.9" y="337.8">GREEN</text>
<text x="324.6" y="337.8">GREEN</text>
<text x="90.7" y="345.7">0.1uF</text>
<text x="328.3" y="342.9">R24</text>
<text x="343.7" y="343.4">1K</text>
<text x="328.3" y="353.1">R25</text>
<text x="343.7" y="353.6">1K</text>
<text x="328.3" y="363.2">R28</text>
<text x="343.7" y="363.7">1K</text>
<text x="427.2" y="360.4">CMOSTEK MICROELECTRONICS CO., LTD.</text>
<text x="108.7" y="366.5">R7</text>
<text x="108.7" y="371.6">R8</text>
<text x="122.1" y="367.3">0</text>
<text x="122.1" y="372.4">0</text>
<text x="229.6" y="374.4">R1</text>
<text x="262.4" y="372.6">C26</text>
<text x="156.1" y="382">R11</text>
<text x="169.2" y="382.5">NC</text>
<text x="181.5" y="382">R10</text>
<text x="194.6" y="382.5">NC</text>
<text x="229.4" y="379.5">10K</text>
<text x="260.9" y="379.5">0.1uF</text>
<text x="229.4" y="393">C11</text>
<text x="261.8" y="392.2">R18</text>
<text x="166.3" y="397">R12</text>
<text x="180.5" y="397.8">0</text>
<text x="227.8" y="399.8">0.1uF</text>
<text x="262.4" y="397.3">10K</text>
<text x="166.3" y="402.1">R13</text>
<text x="180.5" y="402.8">0</text>
</g>
<g font-size="2.6">
<text x="93.6" y="57.9">1</text>
<text x="115.8" y="57.9">2</text>
<text x="210.5" y="57.9">1</text>
<text x="232.7" y="57.9">2</text>
<text x="93.6" y="63">3</text>
<text x="115.8" y="63">4</text>
<text x="210.5" y="63">3</text>
<text x="232.7" y="63">4</text>
<text x="93.6" y="68.1">5</text>
<text x="115.8" y="68.1">6</text>
<text x="210.5" y="68.1">5</text>
<text x="232.7" y="68.1">6</text>
<text x="93.6" y="73.2">7</text>
<text x="115.8" y="73.2">8</text>
<text x="210.5" y="73.2">7</text>
<text x="232.7" y="73.2">8</text>
<text x="93.6" y="78.2">9</text>
<text x="115.8" y="78.2">10</text>
<text x="210.5" y="78.2">9</text>
<text x="232.7" y="78.2">10</text>
<text x="73.1" y="260.2">Y1</text>
<text x="64.1" y="266">32.768KHz</text>
<text x="151.9" y="273.9">MCU_VDD</text>
<text x="144.8" y="280.7">J1</text>
<text x="144.8" y="293.4">BOOT</text>
</g>
<g font-size="2.4">
<text x="200.7" y="114">NIRQ</text>
<text x="200.7" y="119.1">NIRQ_O</text>
<text x="465.1" y="196.6">MCU_NRST</text>
<text x="472.3" y="215.6">PA9</text>
<text x="469.9" y="219.5">GPIO3</text>
<text x="469.9" y="227.1">GPIO4</text>
<text x="469.9" y="234.7">GPIO5</text>
<text x="89" y="253.7">PC14</text>
<text x="89" y="274.1">PC15</text>
</g>
<g font-size="2.3">
<text x="78.7" y="58.2">PA10</text>
<text x="195.6" y="58.2">PA8/RF_CSB</text>
<text x="308.1" y="54.6">J4</text>
<text x="313.9" y="57.9">1</text>
<text x="78.7" y="63.2">PA9</text>
<text x="195.6" y="63.2">PB14/RF_SDO</text>
<text x="313.9" y="63">2</text>
<text x="78.7" y="68.3">PA0</text>
<text x="128.3" y="68.3">PA4</text>
<text x="195.6" y="68.3">PB13/RF_SCK</text>
<text x="243.8" y="68.3">NIRQ</text>
<text x="313.9" y="68.1">3</text>
<text x="319.7" y="68.3">PA13_SWDIO</text>
<text x="78.7" y="73.4">PA2</text>
<text x="128.3" y="73.4">PA6</text>
<text x="195.6" y="73.4">PB15/RF_SDI</text>
<text x="242.7" y="73.4">GPIOX</text>
<text x="313.9" y="73.2">4</text>
<text x="320" y="73.4">PA14_SWCLK</text>
<text x="78.7" y="78.5">PA3</text>
<text x="128.3" y="78.5">PA1</text>
<text x="195.6" y="78.5">GPIO1</text>
<text x="242.7" y="78.5">GPIO0</text>
<text x="313.9" y="78.2">5</text>
<text x="321.9" y="78.5">MCU_NRST</text>
<text x="282.1" y="111.5">PB15/RF_SDI</text>
<text x="411.5" y="109">PB5</text>
<text x="445.9" y="109">GPIO0</text>
<text x="281.3" y="116.6">PB14/RF_SDO</text>
<text x="411.5" y="114">PB6</text>
<text x="445.9" y="114">GPIO1</text>
<text x="269.4" y="123.2">MCU_VDD</text>
<text x="218.2" y="130.7" transform="rotate(-90 218.2 130.7)">GPIO0</text>
<text x="223.3" y="130.7" transform="rotate(-90 223.3 130.7)">GPIO1</text>
<text x="233.4" y="127.2" transform="rotate(-90 233.4 127.2)">XO</text>
<text x="238.5" y="126.4" transform="rotate(-90 238.5 126.4)">XI</text>
<text x="253.7" y="126.7" transform="rotate(-90 253.7 126.7)">DI</text>
<text x="258.8" y="127.3" transform="rotate(-90 258.8 127.3)">DO</text>
<text x="269" y="129.2" transform="rotate(-90 269 129.2)">PB12</text>
<text x="248.7" y="136.3" transform="rotate(-90 248.7 136.3)">PA8/RF_CSB</text>
<text x="208.5" y="140">U1</text>
<text x="217.9" y="140.7" transform="rotate(-90 217.9 140.7)">48</text>
<text x="223" y="140.7" transform="rotate(-90 223 140.7)">47</text>
<text x="228.1" y="140.7" transform="rotate(-90 228.1 140.7)">46</text>
<text x="233.2" y="140.7" transform="rotate(-90 233.2 140.7)">45</text>
<text x="238.3" y="140.7" transform="rotate(-90 238.3 140.7)">44</text>
<text x="243.3" y="140.7" transform="rotate(-90 243.3 140.7)">43</text>
<text x="248.4" y="140.7" transform="rotate(-90 248.4 140.7)">42</text>
<text x="253.5" y="140.7" transform="rotate(-90 253.5 140.7)">41</text>
<text x="258.6" y="140.7" transform="rotate(-90 258.6 140.7)">40</text>
<text x="263.7" y="140.7" transform="rotate(-90 263.7 140.7)">39 PB13/RF_SCK</text>
<text x="268.7" y="140.7" transform="rotate(-90 268.7 140.7)">38</text>
<text x="273.8" y="140.7" transform="rotate(-90 273.8 140.7)">37</text>
<text x="219.2" y="149.2" transform="rotate(-90 219.2 149.2)">GPIO0</text>
<text x="224.3" y="149.2" transform="rotate(-90 224.3 149.2)">GPIO1</text>
<text x="229.4" y="148.1" transform="rotate(-90 229.4 148.1)">NIRQ</text>
<text x="234.5" y="145.8" transform="rotate(-90 234.5 145.8)">XO</text>
<text x="239.6" y="145" transform="rotate(-90 239.6 145)">XI</text>
<text x="244.6" y="147.3" transform="rotate(-90 244.6 147.3)">GND</text>
<text x="270" y="147.7" transform="rotate(-90 270 147.7)">PB12</text>
<text x="205.6" y="151.9">1</text>
<text x="209" y="153.2">RF_AGND</text>
<text x="249.7" y="154.9" transform="rotate(-90 249.7 154.9)">PA8/RF_CSB</text>
<text x="254.8" y="155.5" transform="rotate(-90 254.8 155.5)">PB15/RF_SDI</text>
<text x="265" y="155.8" transform="rotate(-90 265 155.8)">PB13/RF_SCK</text>
<text x="275.1" y="154.2" transform="rotate(-90 275.1 154.2)">MCU_DVDD</text>
<text x="280.2" y="153.2">PB3</text>
<text x="286" y="151.9">36</text>
<text x="298.7" y="152.1">PB3</text>
<text x="205.6" y="157">2</text>
<text x="209" y="158.3">RXP</text>
<text x="259.9" y="156.3" transform="rotate(-90 259.9 156.3)">PB14/RF_SDO</text>
<text x="280.2" y="158.3">PB4</text>
<text x="286" y="157">35</text>
<text x="298.7" y="157.2">PB4</text>
<text x="205.6" y="162.1">3</text>
<text x="205.6" y="167.1">4</text>
<text x="209" y="163.4">RXN</text>
<text x="280.2" y="163.4">PB5</text>
<text x="286" y="167.1">33</text>
<text x="286" y="162.1">34</text>
<text x="298.7" y="167.4">PB6</text>
<text x="298.7" y="162.3">PB5</text>
<text x="205.6" y="172.2">5</text>
<text x="209" y="168.4">TX</text>
<text x="209" y="173.5">PA_VDD</text>
<text x="280.2" y="173.5">PB7</text>
<text x="280.2" y="168.4">PB6</text>
<text x="286" y="172.2">32</text>
<text x="298.7" y="172.5">PB7</text>
<text x="147.2" y="176.5">VBAT</text>
<text x="205.6" y="177.3">6</text>
<text x="209" y="178.6">VIO</text>
<text x="250.1" y="179.8">49</text>
<text x="279.9" y="178.6">PA6</text>
<text x="286" y="177.3">31</text>
<text x="298.4" y="177.5">PA6</text>
<text x="399.5" y="177.5">J2</text>
<text x="454.1" y="177.5">J6</text>
<text x="193" y="182.6">GPIO4</text>
<text x="205.6" y="182.4">7</text>
<text x="209" y="183.7">GPIO4</text>
<text x="254.8" y="181.1">GND</text>
<text x="279.9" y="183.7">PA4</text>
<text x="286" y="182.4">30</text>
<text x="298.4" y="182.6">PA4</text>
<text x="405.4" y="181.1">1</text>
<text x="405.4" y="184.9">2</text>
<text x="413.7" y="185.2">NIRQ_O</text>
<text x="460" y="181.1">1</text>
<text x="460" y="184.9">2</text>
<text x="472.4" y="185.2">PA1</text>
<text x="193" y="187.7">GPIO5</text>
<text x="205.6" y="187.5">8</text>
<text x="209" y="188.8">GPIO5_RST</text>
<text x="279.9" y="188.8">PA3</text>
<text x="286" y="187.5">29</text>
<text x="298.4" y="187.7">PA3</text>
<text x="405.4" y="188.7">3</text>
<text x="415.4" y="189">GPIO0</text>
<text x="460" y="188.7">3</text>
<text x="472.4" y="189">PA2</text>
<text x="204.4" y="197.6">10</text>
<text x="205.6" y="192.5">9</text>
<text x="209" y="193.8">RF_DVDD</text>
<text x="279.9" y="193.8">PA2</text>
<text x="286" y="197.6">27</text>
<text x="286" y="192.5">28</text>
<text x="298.4" y="197.9">PA1</text>
<text x="298.4" y="192.8">PA2</text>
<text x="405.4" y="192.5">4</text>
<text x="405.4" y="196.3">5</text>
<text x="409.8" y="196.6">PA8/RF_CSB</text>
<text x="415.4" y="192.8">GPIO1</text>
<text x="460" y="192.5">4</text>
<text x="460" y="196.3">5</text>
<text x="471.4" y="192.8">PC14</text>
<text x="204.4" y="202.7">11</text>
<text x="209" y="198.9">RF_AVDD</text>
<text x="279.9" y="198.9">PA1</text>
<text x="286" y="202.7">26</text>
<text x="298.4" y="202.9">PA0</text>
<text x="405.4" y="200.2">6</text>
<text x="405.4" y="204">7</text>
<text x="409.1" y="200.4">PB15/RF_SDI</text>
<text x="460" y="200.2">6</text>
<text x="460" y="204">7</text>
<text x="471.4" y="200.4">PC15</text>
<text x="155.6" y="209.3">RF_VDD</text>
<text x="204.4" y="207.8">12</text>
<text x="209" y="204">DC_VSW</text>
<text x="209" y="209.1">GPIO2</text>
<text x="272.5" y="209.1">MCU_AVDD</text>
<text x="279.9" y="204">PA0</text>
<text x="286" y="207.8">25</text>
<text x="303.7" y="209">MCU_VDD</text>
<text x="405.4" y="207.8">8</text>
<text x="408.9" y="208">PB13/RF_SCK</text>
<text x="416.9" y="204.2">PB12</text>
<text x="460" y="207.8">8</text>
<text x="463.5" y="208">PA14_SWCLK</text>
<text x="471.4" y="204.2">PC13</text>
<text x="181.6" y="214.6">DC_1V8</text>
<text x="405.4" y="211.6">9 PB14/RF_SDO</text>
<text x="405.4" y="215.4">10</text>
<text x="417.8" y="215.6">PA6</text>
<text x="460" y="211.6">9 PA13_SWDIO</text>
<text x="460" y="215.4">10</text>
<text x="202.9" y="218.4" transform="rotate(-90 202.9 218.4)">GPIO2</text>
<text x="219.2" y="217.7" transform="rotate(-90 219.2 217.7)">GPIO3</text>
<text x="224.3" y="217.7" transform="rotate(-90 224.3 217.7)">VBAT</text>
<text x="229.4" y="217.7" transform="rotate(-90 229.4 217.7)">PA9</text>
<text x="234.5" y="217.7" transform="rotate(-90 234.5 217.7)">PA10</text>
<text x="239.6" y="217.7" transform="rotate(-90 239.6 217.7)">PA13</text>
<text x="244.6" y="217.7" transform="rotate(-90 244.6 217.7)">PA14</text>
<text x="249.7" y="217.7" transform="rotate(-90 249.7 217.7)">BOOT0</text>
<text x="254.8" y="217.7" transform="rotate(-90 254.8 217.7)">MCU_DVDD</text>
<text x="259.9" y="217.7" transform="rotate(-90 259.9 217.7)">PC13</text>
<text x="265" y="217.7" transform="rotate(-90 265 217.7)">PC14</text>
<text x="270" y="217.7" transform="rotate(-90 270 217.7)">PC15</text>
<text x="275.1" y="217.7" transform="rotate(-90 275.1 217.7)">MCU_NRST</text>
<text x="405.4" y="219.2">11</text>
<text x="418.1" y="219.5">PB5</text>
<text x="460" y="219.2">11</text>
<text x="217.9" y="222.3" transform="rotate(-90 217.9 222.3)">13</text>
<text x="223" y="222.3" transform="rotate(-90 223 222.3)">14</text>
<text x="228.1" y="222.3" transform="rotate(-90 228.1 222.3)">15</text>
<text x="233.2" y="222.3" transform="rotate(-90 233.2 222.3)">16</text>
<text x="248.4" y="222.3" transform="rotate(-90 248.4 222.3)">19</text>
<text x="253.5" y="222.3" transform="rotate(-90 253.5 222.3)">20</text>
<text x="258.6" y="222.3" transform="rotate(-90 258.6 222.3)">21</text>
<text x="263.7" y="222.3" transform="rotate(-90 263.7 222.3)">22</text>
<text x="268.7" y="222.3" transform="rotate(-90 268.7 222.3)">23</text>
<text x="273.8" y="222.3" transform="rotate(-90 273.8 222.3)">24</text>
<text x="405.4" y="223">12</text>
<text x="405.4" y="226.8">13</text>
<text x="418.1" y="227.1">PB4</text>
<text x="418.1" y="223.3">PB3</text>
<text x="460" y="223">12</text>
<text x="460" y="226.8">13</text>
<text x="471.2" y="223.3">PA10</text>
<text x="405.4" y="230.6">14</text>
<text x="418.1" y="230.9">PB6</text>
<text x="460" y="230.6">14</text>
<text x="470.1" y="230.9">GPIO2</text>
<text x="205.9" y="234.5">VBAT</text>
<text x="218.2" y="236.2" transform="rotate(-90 218.2 236.2)">GPIO3</text>
<text x="228.3" y="236.2" transform="rotate(-90 228.3 236.2)">PA9</text>
<text x="233.4" y="236.2" transform="rotate(-90 233.4 236.2)">PA10</text>
<text x="238.5" y="236.2" transform="rotate(-90 238.5 236.2)">PA13_SWDIO 17</text>
<text x="243.6" y="236.2" transform="rotate(-90 243.6 236.2)">PA14_SWCLK 18</text>
<text x="248.7" y="236.2" transform="rotate(-90 248.7 236.2)">BOOT0</text>
<text x="258.8" y="236.2" transform="rotate(-90 258.8 236.2)">PC13</text>
<text x="263.9" y="236.2" transform="rotate(-90 263.9 236.2)">PC14</text>
<text x="269" y="236.2" transform="rotate(-90 269 236.2)">PC15</text>
<text x="274.1" y="236.2" transform="rotate(-90 274.1 236.2)">MCU_NRST</text>
<text x="405.4" y="234.4">15</text>
<text x="405.4" y="238.3">16</text>
<text x="417.8" y="238.5">PA4</text>
<text x="418.1" y="234.7">PB7</text>
<text x="460" y="234.4">15</text>
<text x="460" y="238.3">16</text>
<text x="466.5" y="238.5">MCU_VDD</text>
<text x="296.4" y="241.9">MCU_VDD</text>
<text x="405.4" y="242.1">17</text>
<text x="405.4" y="245.9">18</text>
<text x="417.8" y="242.3">PA3</text>
<text x="460" y="242.1">17</text>
<text x="460" y="245.9">18</text>
<text x="472.7" y="242.3">VIN</text>
<text x="397.5" y="251.8">HEADER1X18</text>
<text x="417.8" y="246.1">PA0</text>
<text x="452.1" y="251.8">HEADER1X18</text>
<text x="471" y="246.1">VBAT</text>
<text x="146.6" y="286.6">2</text>
<text x="146.6" y="284">3</text>
<text x="183.6" y="285.5">BOOT0</text>
<text x="103.9" y="289.3">XO</text>
<text x="146.6" y="289.1">1</text>
<text x="338" y="292.1">MCU_VDD</text>
<text x="328.5" y="298.1">1</text>
<text x="331.6" y="295.1">JP2</text>
<text x="336" y="298.1">2</text>
<text x="75" y="311.7">XI_CY</text>
<text x="104.7" y="312.2">XI</text>
<text x="149.9" y="319.8">GPIO2</text>
<text x="58.2" y="327.2">2</text>
<text x="61.7" y="328.5">GND</text>
<text x="76.2" y="328.5">OUT</text>
<text x="82.8" y="327.2">3</text>
<text x="87.1" y="327">XI_TC</text>
<text x="114.9" y="327.4">XI</text>
<text x="149.9" y="324.9">GPIO3</text>
<text x="149.9" y="329.9">GPIO4</text>
<text x="184.3" y="327.4">GPIOX</text>
<text x="58.2" y="332.2">1</text>
<text x="61.7" y="333.5">GND</text>
<text x="76.3" y="333.5">VDD</text>
<text x="82.8" y="332.2">4</text>
<text x="111.7" y="332.5">NIRQ</text>
<text x="149.9" y="335">GPIO5</text>
<text x="210.8" y="333.8">PA9</text>
<text x="226.1" y="331.5">JP1</text>
<text x="228.1" y="334.8">1</text>
<text x="235.5" y="334.8">2</text>
<text x="210.8" y="336.3">PA10</text>
<text x="228.1" y="337.4">3</text>
<text x="235.5" y="337.4">4</text>
<text x="350.5" y="341.6">KEY1</text>
<text x="358.1" y="341.6">S5</text>
<text x="231.1" y="342.1">JMP</text>
<text x="299.7" y="343.9">PB3</text>
<text x="350.5" y="351.8">KEY1</text>
<text x="358.1" y="351.8">S6</text>
<text x="176.5" y="359.4">RF_VDD</text>
<text x="221.4" y="359.2">MCU_VDD</text>
<text x="256.4" y="359.4">VBAT</text>
<text x="299.7" y="354.1">PB4</text>
<text x="52.4" y="360.9">S1</text>
<text x="76.2" y="362.3">JP_3P_2P54</text>
<text x="299.7" y="364.2">MCU_NRST</text>
<text x="350.5" y="361.9">KEY1</text>
<text x="358.1" y="361.9">S7</text>
<text x="58.1" y="368.7" transform="rotate(-90 58.1 368.7)">1</text>
<text x="65.7" y="368.7" transform="rotate(-90 65.7 368.7)">2</text>
<text x="73.3" y="368.7" transform="rotate(-90 73.3 368.7)">3</text>
<text x="94" y="368">PB14/RF_SDO</text>
<text x="129.8" y="368">DI</text>
<text x="149.8" y="369.6">VBAT</text>
<text x="164.2" y="366">S4</text>
<text x="185.5" y="366.1">JP_3P_2P54</text>
<text x="199.4" y="369.6">DC_1V8</text>
<text x="45.7" y="373.1">XI_CY</text>
<text x="80.6" y="373.1">XI_TC</text>
<text x="94" y="373.1">PB15/RF_SDI</text>
<text x="129" y="373.1">DO</text>
<text x="169.8" y="373.8" transform="rotate(-90 169.8 373.8)">1</text>
<text x="177.4" y="373.8" transform="rotate(-90 177.4 373.8)">2</text>
<text x="185.1" y="373.8" transform="rotate(-90 185.1 373.8)">3</text>
<text x="45.7" y="378.2">XI</text>
<text x="270.7" y="383.3">GPIO5</text>
<text x="52.4" y="388.9">S2</text>
<text x="100.7" y="388.9">S3</text>
<text x="233" y="385.8">MCU_NRST</text>
<text x="76.2" y="390.2">JP_3P_2P54</text>
<text x="124.5" y="390.2">JP_3P_2P54</text>
<text x="45.7" y="401.1">DO</text>
<text x="58.1" y="396.7" transform="rotate(-90 58.1 396.7)">1</text>
<text x="65.7" y="396.7" transform="rotate(-90 65.7 396.7)">2</text>
<text x="73.3" y="396.7" transform="rotate(-90 73.3 396.7)">3</text>
<text x="84.1" y="401.1">DI</text>
<text x="94" y="401.1">DI</text>
<text x="106.3" y="396.7" transform="rotate(-90 106.3 396.7)">1</text>
<text x="113.9" y="396.7" transform="rotate(-90 113.9 396.7)">2</text>
<text x="121.6" y="396.7" transform="rotate(-90 121.6 396.7)">3</text>
<text x="131.6" y="401.1">DO</text>
<text x="147.6" y="399.5">VIN</text>
<text x="196.8" y="399.8">VBAT</text>
<text x="45.7" y="406.1">PB14/RF_SDO</text>
<text x="94" y="406.1">PB15/RF_SDI</text>
<text x="196.8" y="404.9">MCU_VDD</text>
</g>
</svg>
